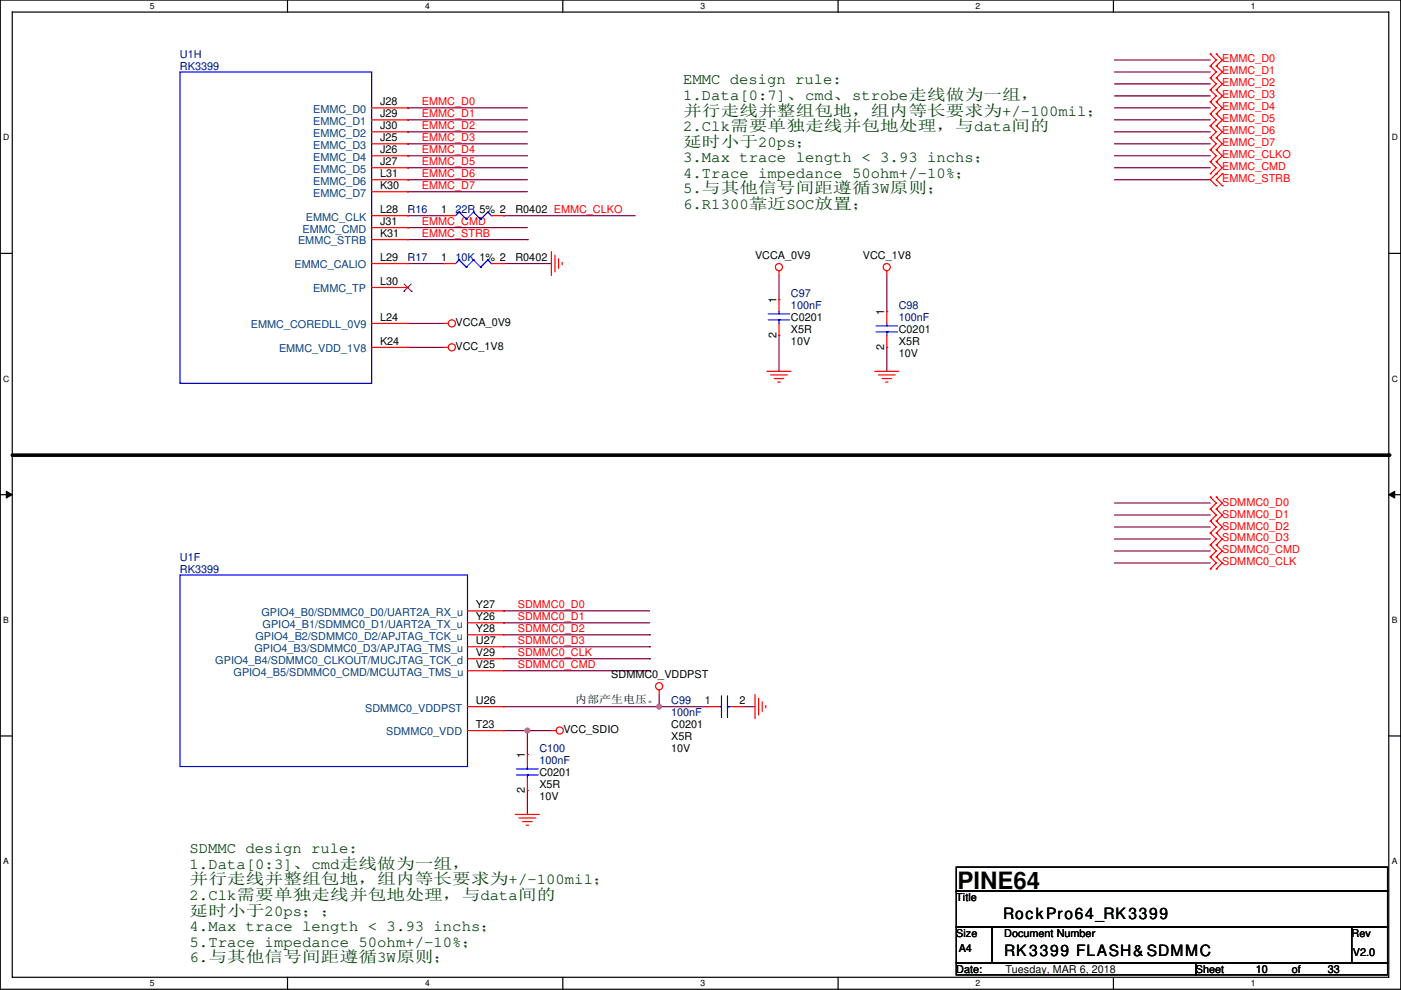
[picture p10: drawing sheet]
<svg xmlns="http://www.w3.org/2000/svg" width="297mm" height="210mm" viewBox="0 0 297 210" stroke-linecap="round" stroke-linejoin="round" font-family="sans-serif">
<path d="M.1 0h296.9v209.8h-296.9zM2.6 2.6h291.8v204.7h-291.8z" fill="none" stroke="#000" stroke-width=".25"/>
<g fill="#fff">
<path d="M31.8 .3h1v2h-1z"/>
<path d="M31.8 207.5h1v2.1h-1z"/>
</g>
<path d="M61 0v2.6M61 207.3v2.5" fill="none" stroke="#000" stroke-width=".25"/>
<g fill="#fff">
<path d="M90.1 .3h1v2h-1z"/>
<path d="M90.1 207.5h1v2.1h-1z"/>
</g>
<path d="M119.3 0v2.6M119.3 207.3v2.5" fill="none" stroke="#000" stroke-width=".25"/>
<g fill="#fff">
<path d="M148.5 .3h1v2h-1z"/>
<path d="M148.5 207.5h1v2.1h-1z"/>
</g>
<path d="M177.7 0v2.6M177.7 207.3v2.5" fill="none" stroke="#000" stroke-width=".25"/>
<g fill="#fff">
<path d="M206.9 .3h1v2h-1z"/>
<path d="M206.9 207.5h1v2.1h-1z"/>
</g>
<path d="M236.1 0v2.6M236.1 207.3v2.5" fill="none" stroke="#000" stroke-width=".25"/>
<g fill="#fff">
<path d="M265.2 .3h1v2h-1z"/>
<path d="M265.2 207.5h1v2.1h-1z"/>
<path d="M.7 28.2h1.3v2h-1.3z"/>
<path d="M295.1 28.2h1.3v2h-1.3z"/>
<path d="M.7 79.3h1.3v2.1h-1.3z"/>
<path d="M295.1 79.3h1.3v2.1h-1.3z"/>
</g>
<path d="M.1 53.7h2.5M294.4 53.7h2.6" fill="none" stroke="#000" stroke-width=".25"/>
<g fill="#fff">
<path d="M.7 130.5h1.2v2h-1.2z"/>
<path d="M295.1 130.5h1.2v2h-1.2z"/>
</g>
<path d="M.1 104.9h2.5M294.4 104.9h2.6" fill="none" stroke="#000" stroke-width=".25"/>
<path d="M1.3 104.2l1.3 .7-1.3 .7zM294.4 104.9l1.3-.7v1.4z" fill="#000" stroke="#000" stroke-width=".21"/>
<g fill="#fff">
<path d="M.7 181.7h1.2v2h-1.2z"/>
<path d="M295.1 181.7h1.2v2h-1.2z"/>
</g>
<path d="M.1 156.1h2.5M294.4 156.1h2.6M202.8 183.9h91.4v5.1h-91.4zM202.8 189h91.4v7.6h-91.4zM202.8 196.6h7.6v7.6h-7.6zM210.4 196.6h76.2v7.6h-76.2zM286.6 196.6h7.6v7.6h-7.6zM202.8 204.2h50.8v2.6h-50.8zM253.6 204.2h40.6v2.6h-40.6z" fill="none" stroke="#000" stroke-width=".25"/>
<path d="M2.6 96.5h291.8M294.4 96.5h.1" fill="none" stroke="#000" stroke-width=".76"/>
<g fill="none" stroke="#800040" stroke-width=".25">
<path d="M236.3 12.7h20.3M236.3 15.3h20.3M236.3 17.8h20.3M86.4 22.9h.1M86.4 38.1h.1M86.4 35.6h.1M86.4 33h.1M86.4 30.5h.1M86.4 28h.1M86.4 25.4h.1M86.4 22.9h25.4M86.4 38.1h25.4"/>
<path d="M86.4 35.6h25.4M86.4 33h25.4M86.4 30.5h25.4M86.4 28h25.4M86.4 25.4h25.4M236.3 20.3h20.3M236.3 22.9h20.3M236.3 25.4h20.3M236.3 28h20.3M236.3 30.5h20.3M236.3 33h20.3M236.3 35.6h20.3"/>
<path d="M236.3 38.1h20.3M86.4 48.3h.1M86.4 40.7h.1M86.4 55.9h7.6M86.4 45.7h.1M86.4 48.3h25.4M86.4 40.7h25.4M86.4 50.8h25.4M86.4 45.7h7.6M106.7 55.9h10.2M106.7 45.7h.1M106.7 45.7h28"/>
<path d="M111.8 50.8h.1M165.2 58.4v5.1M188 58.4v7.7M86.4 68.6h7.6M86.4 73.7h7.6M165.2 71.1v7.7M188 73.7v5.1M236.3 111.8h20.3M236.3 114.3h20.3M236.3 116.9h20.3M236.3 119.4h20.3M236.3 106.7h20.3"/>
<path d="M236.3 109.2h20.3M106.7 132.1h.1M106.7 129.6h.1M106.7 132.1h31M106.7 129.6h31M106.7 139.7h31M106.7 134.6h31M106.7 137.2h31M137.7 139.7h.1M137.7 134.6h.1M137.7 137.2h.1M106.7 149.9h.1"/>
<path d="M106.7 155h5.1M106.7 142.3h31M106.7 149.9h33.1M111.8 155h.1M111.8 155h5.1M111.8 155v5M137.7 142.3h.1M139.8 149.9h10.1M139.8 147.3v2.6M157.5 149.9h2.6M111.8 167.7v5"/>
</g>
<g fill="#f0f" stroke="#f0f" stroke-width=".25">
<circle cx="139.7" cy="149.9" r=".5"/>
<circle cx="111.8" cy="154.9" r=".5"/>
</g>
<g fill="none" stroke="#f00" stroke-width=".25">
<path d="M256.6 14h.1M256.6 11.5h.1M256.6 16.5h.1M256.6 19.1h.1M256.6 11.5l1.3 1.2-1.3 1.3M256.6 14l1.3 1.3-1.3 1.2M256.6 16.5l1.3 1.3-1.3 1.3M256.6 19.1l1.3 1.2-1.3 1.3M257.9 14h.1M257.9 11.5h.1M257.9 16.5h.1M257.9 19.1h.1"/>
<path d="M257.9 11.5l1.2 1.2-1.2 1.3M257.9 14l1.2 1.3-1.2 1.2M257.9 16.5l1.2 1.3-1.2 1.3M257.9 19.1l1.2 1.2-1.2 1.3M78.8 22.9h7.6M78.8 25.4h7.6M78.8 28h7.6M78.8 30.5h7.6M78.8 33h7.6M78.8 35.6h7.6M78.8 38.1h7.6M86.4 22.9h.1"/>
<path d="M86.4 25.4h.1M86.4 28h.1M86.4 30.5h.1M86.4 33h.1M86.4 35.6h.1M86.4 38.1h.1M256.6 36.9h.1M256.6 34.3h.1M256.6 31.8h.1M256.6 21.6h.1M256.6 24.2h.1M256.6 26.7h.1"/>
<path d="M256.6 29.2h.1M256.6 34.3l1.3 1.3-1.3 1.3M256.6 31.8l1.3 1.2-1.3 1.3M256.6 21.6l1.3 1.3-1.3 1.3M256.6 24.2l1.3 1.2-1.3 1.3M256.6 26.7l1.3 1.3-1.3 1.2M256.6 29.2l1.3 1.3-1.3 1.3M257.9 36.9h.1M257.9 34.3h.1M257.9 31.8h.1M257.9 21.6h.1M257.9 24.2h.1"/>
<path d="M257.9 26.7h.1M257.9 29.2h.1M257.9 39.4h.1M257.9 34.3l1.2 1.3-2.5 2.5 1.3 1.3M257.9 31.8l1.2 1.2-1.2 1.3M257.9 21.6l1.2 1.3-1.2 1.3M257.9 24.2l1.2 1.2-1.2 1.3M257.9 26.7l1.2 1.3-1.2 1.2M257.9 29.2l1.2 1.3-1.2 1.3M259.1 39.4h.1M259.1 36.9h.1M259.1 36.9l-1.2 1.2 1.2 1.3"/>
<path d="M78.8 50.8h7.6M78.8 45.7h7.6M78.8 48.3h7.6M78.8 40.7h7.6M78.8 55.9h7.6M86.4 50.8h.1M86.4 45.7h.1M86.4 48.3h.1M86.4 40.7h.1M86.4 55.9h.1M94 45.7h.1M94 55.9h.1"/>
<path d="M94 45.7h2.6M94 55.9h2.6M104.2 45.7h2.5M104.2 55.9h2.5M106.7 45.7h.1M106.7 55.9h.1M116.9 53.4v5M117.7 54.1v3.6M118.4 54.9v2M119.2 55.6v.6M165.2 57.4v1M188 57.4v1"/>
<path d="M78.8 73.7h7.6M78.8 61h7.6M78.8 68.6h7.6M86.4 73.7h.1M86.4 61h.1M86.4 68.6h.1M94 73.7h1.1M94 68.6h1.1M162.6 78.8h5.1M163.4 79.5h3.5M165.2 63.5h.1M165.2 71.1h.1"/>
<path d="M165.2 63.5v2.6M165.2 68.6v2.5M185.5 78.8h5.1M186.2 79.5h3.6M188 66.1h.1M188 73.7h.1M188 66.1v2.5M188 71.1v2.6M164.1 80.3h2.1M164.9 81h.5M187 80.3h2M187.8 81h.5"/>
<path d="M256.6 113.1h.1M256.6 110.5h.1M256.6 115.6h.1M256.6 118.1h.1M256.6 108h.1M256.6 105.4h.1M256.6 110.5l1.3 1.3-1.3 1.3M256.6 113.1l1.3 1.2-1.3 1.3M256.6 115.6l1.3 1.3-1.3 1.2M256.6 118.1l1.3 1.3-1.3 1.3M256.6 105.4l1.3 1.3-1.3 1.3M256.6 108l1.3 1.2-1.3 1.3"/>
<path d="M257.9 113.1h.1M257.9 110.5h.1M257.9 115.6h.1M257.9 118.1h.1M257.9 108h.1M257.9 105.4h.1M257.9 110.5l1.2 1.3-1.2 1.3M257.9 113.1l1.2 1.2-1.2 1.3M257.9 115.6l1.2 1.3-1.2 1.2M257.9 118.1l1.2 1.3-1.2 1.3M257.9 105.4l1.2 1.3-1.2 1.3M257.9 108l1.2 1.2-1.2 1.3"/>
<path d="M99.1 129.6h7.6M99.1 132.1h7.6M99.1 134.6h7.6M99.1 137.2h7.6M99.1 139.7h7.6M106.7 129.6h.1M106.7 132.1h.1M106.7 134.6h.1M106.7 137.2h.1M106.7 139.7h.1M256.6 120.7h.1M257.9 120.7h.1"/>
<path d="M99.1 142.3h7.6M99.1 155h7.6M99.1 149.9h7.6M106.7 142.3h.1M106.7 155h.1M106.7 149.9h.1M116.9 155h1M139.8 146.3v1M149.9 149.9h.1M149.9 149.9h2.6M155 149.9h2.5M157.5 149.9h.1"/>
<path d="M160.1 147.3v5.1M160.8 148.1v3.6M161.6 148.9v2M162.4 149.6v.5M109.3 172.7h5.1M110 173.5h3.6M110.8 174.3h2M111.6 175h.5M111.8 160h.1M111.8 167.7h.1M111.8 160v2.6M111.8 165.1v2.6"/>
<circle cx="165.1" cy="56.6" r=".76"/>
<circle cx="188" cy="56.6" r=".76"/>
<circle cx="95.8" cy="73.7" r=".76"/>
<circle cx="95.8" cy="68.6" r=".76"/>
<circle cx="118.7" cy="154.9" r=".76"/>
<circle cx="139.7" cy="145.5" r=".76"/>
</g>
<g fill="none" stroke="#00f" stroke-width=".25">
<path d="M38.2 15.3h40.6v66h-40.6zM97.3 45h.1M97.3 55.1h.1M97.3 45l-.7 .7M97.3 45l1.6 1.5M97.3 55.1l-.7 .8M97.3 55.1l1.6 1.6M98.9 46.5h.1M98.9 56.7h.1M100.4 45h.1M100.4 55.1h.1M100.4 45l-1.5 1.5"/>
<path d="M100.4 45l1.5 1.5M100.4 55.1l-1.5 1.6M100.4 55.1l1.5 1.6M101.9 46.5h.1M101.9 56.7h.1M103.4 45h.1M103.4 55.1h.1M103.4 45l-1.5 1.5M103.4 45l.8 .7M103.4 55.1l-1.5 1.6M103.4 55.1l.8 .8M104.2 45.7h.1"/>
<path d="M104.2 55.9h.1M162.9 67.8h4.5M162.9 66.6h4.5M165.2 67.8h.1M165.2 66.1v.5M165.2 67.8v.8M185.7 70.4h4.6M185.7 69.1h4.6M188 70.4h.1M188 68.6v.5M188 70.4v.7M38.2 121.9h60.9v40.7h-60.9z"/>
<path d="M152.5 149.9h.5M153 147.6v4.6M154.2 149.9h.1M154.2 147.6v4.6M154.2 149.9h.8M109.5 164.4h4.6M109.5 163.1h4.6M111.8 164.4h.1M111.8 162.6v.5M111.8 164.4v.7"/>
</g>
<path d="M85.6 61.8h.1M85.7 60.2l1.5 1.6M87.2 60.2l-1.6 1.6M87.2 61.8h.1" fill="none" stroke="#804000" stroke-width=".21"/>
<text font-size="5.1" x="203" y="188.6">PINE64</text>
<g font-size="3.3" fill="#004000">
<text x="144.8" y="17.9">EMMC design rule:</text>
<text x="144.8" y="21.2">1.Data[0:7]、cmd、strobe走线做为一组，</text>
<text x="144.8" y="24.5">并行走线并整组包地，组内等长要求为+/-100mil；</text>
<text x="144.8" y="27.8">2.Clk需要单独走线并包地处理，与data间的</text>
<text x="144.8" y="31.1">延时小于20ps；</text>
<text x="144.8" y="34.4">3.Max trace length &lt; 3.93 inchs；</text>
<text x="144.8" y="37.7">4.Trace impedance 50ohm+/-10%；</text>
<text x="144.8" y="41">5.与其他信号间距遵循3W原则；</text>
<text x="144.8" y="44.3">6.R1300靠近SOC放置；</text>
<text x="40.2" y="181">SDMMC design rule:</text>
<text x="40.2" y="184.3">1.Data[0:3]、cmd走线做为一组，</text>
<text x="40.2" y="190.9">2.Clk需要单独走线并包地处理，与data间的</text>
<text x="40.2" y="187.6">并行走线并整组包地，组内等长要求为+/-100mil；</text>
<text x="40.2" y="194.2">延时小于20ps；；</text>
<text x="40.2" y="197.5">4.Max trace length &lt; 3.93 inchs；</text>
<text x="40.2" y="200.8">5.Trace impedance 50ohm+/-10%；</text>
<text x="40.2" y="204.1">6.与其他信号间距遵循3W原则；</text>
</g>
<g font-size="3.3">
<text x="212.7" y="194.9">RockPro64_RK3399</text>
<text x="212.9" y="202.8">RK3399 FLASH&amp; SDMMC</text>
</g>
<g font-size="2.3" fill="#000080">
<text x="38.2" y="12.2">U1H</text>
<text x="38.2" y="14.8">RK3399</text>
<text x="86.4" y="45.3">R16</text>
<text x="96.6" y="45.3">22R 5% 2</text>
<text x="86.4" y="55.4">R17</text>
<text x="96.6" y="55.4">10K 1% 2</text>
<text x="167.7" y="63">C97</text>
<text x="167.7" y="65.6">100nF</text>
<text x="190.6" y="65.6">C98</text>
<text x="190.6" y="68.1">100nF</text>
<text x="38.2" y="118.9">U1F</text>
<text x="38.2" y="121.5">RK3399</text>
<text x="142.3" y="149.4">C99</text>
<text x="142.3" y="151.9">100nF</text>
<text x="114.4" y="159.6">C100</text>
<text x="114.4" y="162.1">100nF</text>
</g>
<g font-size="2.3" fill="#f00">
<text x="259.1" y="13.3">EMMC_D0</text>
<text x="259.1" y="15.8">EMMC_D1</text>
<text x="89.5" y="22.3">EMMC_D0</text>
<text x="259.1" y="18.3">EMMC_D2</text>
<text x="259.1" y="20.9">EMMC_D3</text>
<text x="259.1" y="23.4">EMMC_D4</text>
<text x="89.5" y="29.9">EMMC_D3</text>
<text x="89.5" y="27.3">EMMC_D2</text>
<text x="89.5" y="24.8">EMMC_D1</text>
<text x="259.1" y="26">EMMC_D5</text>
<text x="259.1" y="28.5">EMMC_D6</text>
<text x="89.5" y="35">EMMC_D5</text>
<text x="89.5" y="32.4">EMMC_D4</text>
<text x="259.1" y="33.6">EMMC_CLKO</text>
<text x="259.1" y="31">EMMC_D7</text>
<text x="89.5" y="40">EMMC_D7</text>
<text x="89.5" y="37.5">EMMC_D6</text>
<text x="259.1" y="36.1">EMMC_CMD</text>
<text x="259.1" y="38.7">EMMC_STRB</text>
<text x="89.5" y="47.7">EMMC_CMD</text>
<text x="89.5" y="50.2">EMMC_STRB</text>
<text x="259.1" y="107.2">SDMMC0_D0</text>
<text x="259.1" y="112.3">SDMMC0_D2</text>
<text x="259.1" y="109.8">SDMMC0_D1</text>
<text x="259.1" y="114.9">SDMMC0_D3</text>
<text x="259.1" y="117.4">SDMMC0_CMD</text>
<text x="259.1" y="119.9">SDMMC0_CLK</text>
<text x="109.8" y="131.5">SDMMC0_D1</text>
<text x="109.8" y="128.9">SDMMC0_D0</text>
<text x="109.8" y="134">SDMMC0_D2</text>
<text x="109.8" y="136.6">SDMMC0_D3</text>
<text x="109.8" y="141.6">SDMMC0_CMD</text>
<text x="109.8" y="139.1">SDMMC0_CLK</text>
</g>
<g font-size="2.3" fill="#004080">
<text x="66.4" y="23.9">EMMC_D0</text>
<text x="66.4" y="26.5">EMMC_D1</text>
<text x="66.4" y="29">EMMC_D2</text>
<text x="66.4" y="31.5">EMMC_D3</text>
<text x="66.4" y="34.1">EMMC_D4</text>
<text x="66.4" y="36.6">EMMC_D5</text>
<text x="66.4" y="39.2">EMMC_D6</text>
<text x="66.4" y="41.7">EMMC_D7</text>
<text x="64.9" y="46.8">EMMC_CLK</text>
<text x="63.2" y="51.9">EMMC_STRB</text>
<text x="64.1" y="49.3">EMMC_CMD</text>
<text x="62.5" y="56.9">EMMC_CALIO</text>
<text x="66.4" y="62">EMMC_TP</text>
<text x="53.2" y="69.6">EMMC_COREDLL_0V9</text>
<text x="59.2" y="74.7">EMMC_VDD_1V8</text>
<text x="55.5" y="130.6">GPIO4_B0/SDMMC0_D0/UART2A_RX_u</text>
<text x="54.2" y="135.7">GPIO4_B2/SDMMC0_D2/APJTAG_TCK_u</text>
<text x="55.7" y="133.1">GPIO4_B1/SDMMC0_D1/UART2A_TX_u</text>
<text x="45.7" y="140.8">GPIO4_B4/SDMMC0_CLKOUT/MUCJTAG_TCK_d</text>
<text x="49.5" y="143.3">GPIO4_B5/SDMMC0_CMD/MCUJTAG_TMS_u</text>
<text x="53.9" y="138.2">GPIO4_B3/SDMMC0_D3/APJTAG_TMS_u</text>
<text x="77.4" y="150.9">SDMMC0_VDDPST</text>
<text x="81.9" y="156">SDMMC0_VDD</text>
</g>
<g font-size="2.3">
<text x="80.6" y="22.4">J28</text>
<text x="80.6" y="24.9">J29</text>
<text x="80.6" y="27.4">J30</text>
<text x="80.6" y="30">J25</text>
<text x="80.6" y="32.5">J26</text>
<text x="80.6" y="35.1">J27</text>
<text x="80.6" y="37.6">L31</text>
<text x="80.6" y="40.1">K30</text>
<text x="80.6" y="45.2">L28</text>
<text x="80.6" y="47.8">J31</text>
<text x="93.5" y="45.2">1</text>
<text x="109.3" y="45.3">R0402 EMMC_CLKO</text>
<text x="80.6" y="50.3">K31</text>
<text x="80.6" y="55.4">L29</text>
<text x="93.5" y="55.4">1</text>
<text x="109.3" y="55.4">R0402</text>
<text x="160.1" y="54.9">VCCA_0V9</text>
<text x="182.9" y="54.9">VCC_1V8</text>
<text x="80.6" y="60.5">L30</text>
<text x="164.6" y="64.3" transform="rotate(-90 164.6 64.3)">1</text>
<text x="80.6" y="68.1">L24</text>
<text x="96.6" y="69.1">VCCA_0V9</text>
<text x="164.6" y="71.7" transform="rotate(-90 164.6 71.7)">2</text>
<text x="167.7" y="68.1">C0201</text>
<text x="167.7" y="70.7">X5R</text>
<text x="187.5" y="66.8" transform="rotate(-90 187.5 66.8)">1</text>
<text x="190.6" y="70.7">C0201</text>
<text x="80.6" y="73.2">K24</text>
<text x="96.6" y="74.2">VCC_1V8</text>
<text x="167.7" y="73.2">10V</text>
<text x="187.5" y="74.2" transform="rotate(-90 187.5 74.2)">2</text>
<text x="190.6" y="73.2">X5R</text>
<text x="190.6" y="75.7">10V</text>
<text x="100.9" y="129">Y27</text>
<text x="100.9" y="131.6">Y26</text>
<text x="100.9" y="134.1">Y28</text>
<text x="100.9" y="136.7">U27</text>
<text x="100.9" y="139.2">V29</text>
<text x="100.9" y="141.7">V25</text>
<text x="129.6" y="143.8">SDMMC0_VDDPST</text>
<text x="100.9" y="149.4">U26</text>
<text x="122" y="149.2">内部产生电压。</text>
<text x="149.4" y="149.4">1</text>
<text x="156.8" y="149.4">2</text>
<text x="100.9" y="154.4">T23</text>
<text x="119.4" y="155.5">VCC_SDIO</text>
<text x="142.3" y="154.5">C0201</text>
<text x="111.3" y="160.8" transform="rotate(-90 111.3 160.8)">1</text>
<text x="142.3" y="157">X5R</text>
<text x="142.3" y="159.6">10V</text>
<text x="114.4" y="164.6">C0201</text>
<text x="114.4" y="167.2">X5R</text>
<text x="111.3" y="168.2" transform="rotate(-90 111.3 168.2)">2</text>
<text x="114.4" y="169.7">10V</text>
<text x="202.8" y="191.1">Title</text>
<text x="202.8" y="198.7">Size</text>
<text x="203.3" y="202">A4</text>
<text x="212.9" y="198.7">Document Number</text>
<text x="286.6" y="198.7">Rev</text>
<text x="286.8" y="202.7">V2.0</text>
<text x="202.8" y="206.3">Date:</text>
<text x="213.2" y="206.3">Tuesday, MAR 6, 2018</text>
<text x="253.6" y="206.3">Sheet</text>
<text x="266.3" y="206.3">10</text>
<text x="273.9" y="206.3">of</text>
<text x="281.5" y="206.3">33</text>
</g>
<g font-size="1.8">
<text x="31.8" y="1.9">5</text>
<text x="90.1" y="1.9">4</text>
<text x="148.5" y="1.9">3</text>
<text x="206.9" y="1.9">2</text>
<text x="265.2" y="1.9">1</text>
<text x=".7" y="29.8">D</text>
<text x="295.1" y="29.8">D</text>
<text x=".7" y="81">C</text>
<text x="295.1" y="81">C</text>
<text x=".7" y="132.1">B</text>
<text x="295.1" y="132.1">B</text>
<text x=".7" y="183.3">A</text>
<text x="295.1" y="183.3">A</text>
<text x="31.8" y="209.2">5</text>
<text x="90.1" y="209.2">4</text>
<text x="148.5" y="209.2">3</text>
<text x="206.9" y="209.2">2</text>
<text x="265.2" y="209.2">1</text>
</g>
</svg>
